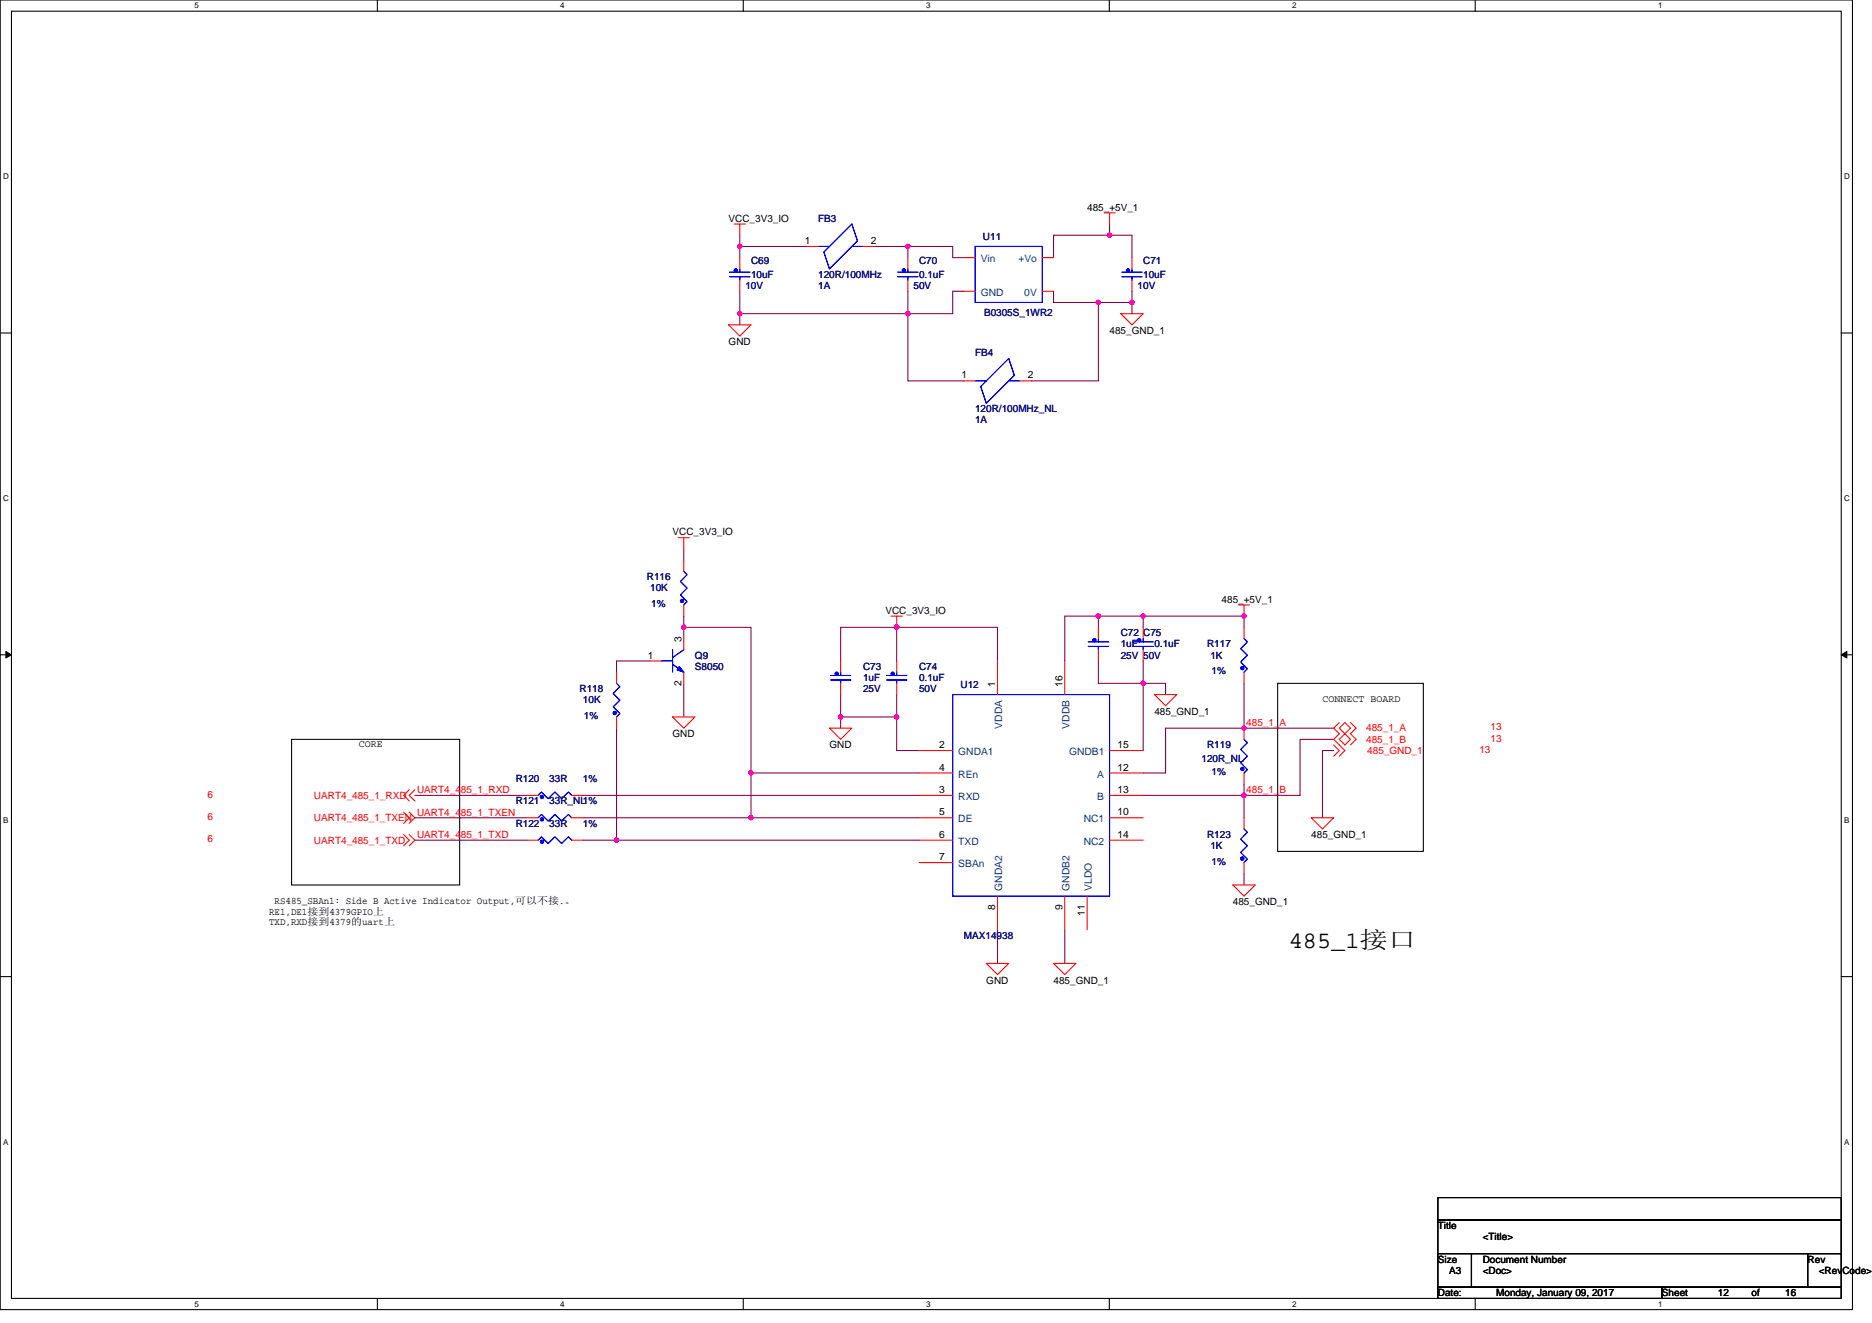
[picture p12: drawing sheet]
<svg xmlns="http://www.w3.org/2000/svg" width="297mm" height="210mm" viewBox="0 0 297 210" stroke-linecap="round" stroke-linejoin="round" font-family="sans-serif">
<path d="M0 0h293.9v207.9h-293.9zM1.8 1.8h290.4v204.3h-290.4z" fill="none" stroke="#000" stroke-width=".17"/>
<g fill="#fff">
<path d="M30.8 .2h.7v1.4h-.7z"/>
<path d="M30.8 206.3h.7v1.4h-.7z"/>
</g>
<path d="M59.9 0v1.8M59.9 206.1v1.8" fill="none" stroke="#000" stroke-width=".17"/>
<g fill="#fff">
<path d="M88.9 .2h.7v1.4h-.7z"/>
<path d="M88.9 206.3h.7v1.4h-.7z"/>
</g>
<path d="M117.9 0v1.8M117.9 206.1v1.8" fill="none" stroke="#000" stroke-width=".17"/>
<g fill="#fff">
<path d="M147 .2h.7v1.4h-.7z"/>
<path d="M147 206.3h.7v1.4h-.7z"/>
</g>
<path d="M176 0v1.8M176 206.1v1.8" fill="none" stroke="#000" stroke-width=".17"/>
<g fill="#fff">
<path d="M205 .2h.7v1.4h-.7z"/>
<path d="M205 206.3h.7v1.4h-.7z"/>
</g>
<path d="M234.1 0v1.8M234.1 206.1v1.8" fill="none" stroke="#000" stroke-width=".17"/>
<g fill="#fff">
<path d="M263.1 .2h.7v1.4h-.7z"/>
<path d="M263.1 206.3h.7v1.4h-.7z"/>
<path d="M.5 27.3h.9v1.4h-.9z"/>
<path d="M292.6 27.3h.9v1.4h-.9z"/>
<path d="M.5 78.4h.9v1.4h-.9z"/>
<path d="M292.6 78.4h.9v1.4h-.9z"/>
</g>
<path d="M0 52.9h1.8M292.2 52.9h1.7" fill="none" stroke="#000" stroke-width=".17"/>
<g fill="#fff">
<path d="M.5 129.5h.8v1.4h-.8z"/>
<path d="M292.6 129.5h.9v1.4h-.9z"/>
</g>
<path d="M0 103.9h1.8M292.2 103.9h1.7" fill="none" stroke="#000" stroke-width=".17"/>
<path d="M.9 103.4l.9 .5-.9 .5zM292.2 103.9l.8-.5v1z" fill="#000" stroke="#000" stroke-width=".16"/>
<g fill="#fff">
<path d="M.5 180.5h.8v1.4h-.8z"/>
<path d="M292.6 180.5h.9v1.4h-.9z"/>
</g>
<path d="M46.3 117.3h26.6v23.2h-26.6zM202.7 108.5h23.1v26.6h-23.1zM0 155h1.8M292.2 155h1.7M228.2 190.1h64v3.5h-64zM228.2 193.6h64v5.4h-64zM228.2 199h5.3v5.3h-5.3zM233.5 199h53.3v5.3h-53.3zM286.8 199h5.4v5.3h-5.4zM228.2 204.3h35.5v1.8h-35.5zM263.7 204.3h28.5v1.8h-28.5z" fill="none" stroke="#000" stroke-width=".17"/>
<g fill="none" stroke="#800040" stroke-width=".17">
<path d="M117.4 39.1h10.7M117.4 39.1v1.8M117.4 37.3v1.8M138.7 39.1h5.4v1.8M144.1 39.1h7.1v1.8h1.7M176.1 35.6v1.7M176.1 37.3h-8.9v3.6M176.1 37.3h3.5v3.6M117.4 49.8v1.8M117.4 46.2v3.6M117.4 49.8h26.7M144.1 49.8v10.7h8.8"/>
<path d="M144.1 46.2v3.6M152.9 46.2h-1.7v3.6h-7.1M167.2 46.2v1.8h7.1v12.5h-10.7M174.3 48h5.3M179.6 48v1.8M179.6 46.2v1.8M108.5 99.6h10.7v23.1M108.5 87.1v1.8M108.5 97.8v1.8M108.5 99.6v1.7M142.3 99.6h16v5.3M142.3 99.6v5.3"/>
<path d="M142.3 99.6h-8.9v5.3M174.3 97.8h7.1v1.8M174.3 97.8v1.8M174.3 97.8h-5.4v7.1M181.4 97.8h16v1.8M97.8 115.6v17.8M103.2 104.9h-5.4v1.8M108.5 108.5v5.3M133.4 110.2v3.6M133.4 113.8v1.8M133.4 113.8h8.9M142.3 110.2v3.6"/>
<path d="M142.3 113.8v5.3h3.5M174.3 104.9v3.6h7.1M181.4 108.5h3.6v1.7M181.4 104.9v3.6M181.4 108.5v10.6M197.4 108.5v7.1M197.4 115.6h14.2M197.4 115.6h-12.4v7.1h-3.6M211.6 119.1h-1.8v10.7M211.6 117.3h-5.3v8.9h-8.9M65.8 133.3h17.8M65.8 126.2h17.8"/>
<path d="M65.8 129.8h17.8M92.5 129.8h26.7M92.5 126.2h53.3M92.5 133.3h5.3M97.8 133.3h48M119.2 122.7v7.1M119.2 122.7h26.6M119.2 129.8h26.6M181.4 126.2h16M197.4 138.7v1.8M197.4 126.2v3.6M197.4 124.5v1.7"/>
<path d="M158.3 147.6v5.3M168.9 147.6v5.3"/>
</g>
<g fill="#f0f" stroke="#f0f" stroke-width=".17">
<circle cx="117.4" cy="39.1" r=".35"/>
<circle cx="176" cy="37.3" r=".35"/>
<circle cx="179.6" cy="48" r=".35"/>
<circle cx="174.3" cy="48" r=".35"/>
<circle cx="144" cy="39.1" r=".35"/>
<circle cx="119.2" cy="122.7" r=".35"/>
<circle cx="142.3" cy="99.6" r=".35"/>
<circle cx="142.3" cy="113.8" r=".35"/>
<circle cx="133.4" cy="113.8" r=".35"/>
<circle cx="181.4" cy="97.8" r=".35"/>
<circle cx="181.4" cy="108.4" r=".35"/>
<circle cx="197.4" cy="115.6" r=".35"/>
<circle cx="197.4" cy="126.2" r=".35"/>
<circle cx="119.2" cy="129.8" r=".35"/>
<circle cx="117.4" cy="49.8" r=".35"/>
<circle cx="144" cy="49.8" r=".35"/>
<circle cx="108.5" cy="99.6" r=".35"/>
<circle cx="197.4" cy="97.8" r=".35"/>
<circle cx="174.3" cy="97.8" r=".35"/>
<circle cx="97.8" cy="133.3" r=".35"/>
</g>
<g fill="none" stroke="#f00" stroke-width=".17">
<path d="M116.5 35.6h1.8M117.4 35.6v1.7M128.1 39.1h1.7M136.9 39.1h1.8M175.2 33.8h1.7M176.1 33.8v1.8M115.6 51.6h3.6l-1.8 1.7zM117.4 40.9v1.8M117.4 44.4v1.8M144.1 40.9v1.8M144.1 44.4v1.8M152.9 46.2h1.8"/>
<path d="M152.9 40.9h1.8M165.4 46.2h1.8M165.4 40.9h1.8M177.8 49.8h3.6l-1.8 1.8zM179.6 40.9v1.8M179.6 44.4v1.8M152.9 60.5h1.8M161.8 60.5h1.8M107.6 85.3h1.8M108.5 85.3v1.8M108.5 96v1.8M108.5 88.9v1.8"/>
<path d="M141.4 97.8h1.8M142.3 97.8v1.8M174.3 99.6v1.7M181.4 99.6v1.7M196.5 96h1.8M197.4 96v1.8M197.4 99.6v1.7M97.8 113.8v1.8M97.8 106.7v1.8M103.2 104.9h1.7M106.7 113.8h3.6l-1.8 1.8zM108.5 101.3v1.8"/>
<path d="M108.5 106.7v1.8M131.6 115.6h3.6l-1.8 1.7zM133.4 104.9v1.8M133.4 108.5v1.7M142.3 104.9v1.8M142.3 108.5v1.7M145.8 119.1h5.4M158.3 104.9v5.3M168.9 104.9v5.3M174.3 103.1v1.8M176.1 119.1h5.3M181.4 103.1v1.8"/>
<path d="M183.2 110.2h3.5l-1.7 1.8zM197.4 115.6v1.7M197.4 106.7v1.8M211.6 118.2l.9 .9-.9 .9M212.5 114.7l-.9 .9 .9 .9-.9 .8 1.8 1.8-.9 .9M213.4 114.7l.9 .9-.9 .9-.9-.9zM213.4 116.5l.9 .8-.9 .9-.9-.9zM214.3 114.7l.9 .9-.9 .9 .9 .8-.9 .9M64 128.9l.9 .9-.9 .9M64 132.5l.9 .8-.9 .9M64.9 125.3l-.9 .9 .9 .9M64.9 128.9l.9 .9-.9 .9"/>
<path d="M64.9 132.5l.9 .8-.9 .9M65.8 125.3l-.9 .9 .9 .9M83.6 126.2h1.8M83.6 133.3h1.8M83.6 129.8h1.8M90.7 126.2h1.8M90.7 133.3h1.8M90.7 129.8h1.8M145.8 122.7h5.4M145.8 126.2h5.4M145.8 129.8h5.4M145.8 133.3h5.4"/>
<path d="M145.8 136.9h5.4M176.1 122.7h5.3M176.1 126.2h5.3M176.1 129.8h5.3M176.1 133.3h5.3M197.4 136.9v1.8M197.4 129.8v1.8M197.4 122.7v1.8M208.1 129.8h3.5l-1.8 1.8zM156.5 152.9h3.6l-1.8 1.8zM158.3 142.2v5.4M167.2 152.9h3.5l-1.8 1.8z"/>
<path d="M168.9 142.2v5.4M172.5 142.2v5.4M195.6 140.5h3.6l-1.8 1.7z"/>
</g>
<g fill="none" stroke="#00f" stroke-width=".17">
<path d="M129.8 39.1h1.8M135.2 39.1h1.7M135.2 35.6l.9 2.6-4.5 4.5-.9-2.7zM154.7 39.1h10.7v8.9h-10.7zM115.8 43.9h3.2M115.8 43.2h3.2M117.4 43.9v.5M117.4 42.7v.5M142.4 43.9h3.3M142.4 43.2h3.3M144.1 43.9v.5M144.1 42.7v.5"/>
<path d="M178 43.9h3.2M178 43.2h3.2M179.6 43.9v.5M179.6 42.7v.5M154.7 60.5h1.8M155.6 61.3l4.5-4.4 .8 2.7-4.4 4.4zM160.1 60.5h1.7M108.5 90.7l.5 .5-1 1.1 1 1-1 1.1 1 1.1-.5 .5M97.8 108.5l.6 .5-1.1 1.1 1.1 1-1.1 1.1 1.1 1.1-.6 .5M104.9 104.9h1.8M106.7 105.4l1.8 1.3M106.7 103.1v3.6"/>
<path d="M108.5 103.1l-1.8 1.3M131.8 107.9h3.2M131.8 107.2h3.2M133.4 107.9v.6M133.4 106.7v.5M140.7 107.9h3.2M140.7 107.2h3.2M142.3 107.9v.6M142.3 106.7v.5M151.2 110.2h24.9v32h-24.9zM172.7 102.6h3.2M172.7 101.9h3.2"/>
<path d="M174.3 102.6v.5M174.3 101.3v.6M179.8 102.6h3.2M179.8 101.9h3.2M181.4 102.6v.5M181.4 101.3v.6M197.4 117.3l.5 .6-1 1.1 1 1-1 1.1 1 1.1-.5 .5M197.4 101.3l.5 .6-1 1.1 1 1-1 1.1 1 1.1-.5 .5M85.4 126.2l.5-.5 1.1 1.1 1.1-1.1 1 1.1 1.1-1.1 .5 .5M85.4 133.3l.5-.5 1.1 1.1 1.1-1.1 1 1.1 1.1-1.1 .5 .5M85.4 129.8l.5-.5 1.1 1 1.1-1 1 1 1.1-1 .5 .5M197.4 131.6l.5 .5-1 1.1 1 1-1 1.1 1 1.1-.5 .5"/>
</g>
<g fill="#00f" stroke="#00f" stroke-width=".17">
<path d="M107.8 105.8l.7 .9-1.1-.4z" fill-rule="evenodd"/>
<path d="M107.8 105.8l.7 .9-1.1-.4z" fill-rule="evenodd"/>
<circle cx="173.6" cy="101.6" r=".25"/>
<circle cx="108.2" cy="95.4" r=".25"/>
<circle cx="179" cy="42.9" r=".25"/>
<circle cx="97.6" cy="113.2" r=".25"/>
<circle cx="180.8" cy="101.6" r=".25"/>
<circle cx="86" cy="126.5" r=".25"/>
<circle cx="197.1" cy="136.3" r=".25"/>
<circle cx="141.6" cy="106.9" r=".25"/>
<circle cx="116.8" cy="42.9" r=".25"/>
<circle cx="132.8" cy="106.9" r=".25"/>
<circle cx="143.4" cy="42.9" r=".25"/>
<circle cx="197.1" cy="122" r=".25"/>
<circle cx="197.1" cy="106" r=".25"/>
<circle cx="86" cy="133.6" r=".25"/>
<circle cx="86" cy="130" r=".25"/>
</g>
<text font-size="3.7" x="204.5" y="150.5">485_1接口</text>
<g font-size="1.6">
<text x="115.6" y="35.2">VCC_3V3_IO</text>
<text x="172.5" y="33.4">485_+5V_1</text>
<text x="127.7" y="38.7">1</text>
<text x="138.2" y="38.7">2</text>
<text x="176.1" y="53">485_GND_1</text>
<text x="115.6" y="54.8">GND</text>
<text x="152.6" y="60.1">1</text>
<text x="163.1" y="60.1">2</text>
<text x="106.7" y="85">VCC_3V3_IO</text>
<text x="193.8" y="95.7">485_+5V_1</text>
<text x="108.1" y="101.9" transform="rotate(-90 108.1 101.9)">3</text>
<text x="140.5" y="97.4">VCC_3V3_IO</text>
<text x="102.8" y="104.5">1</text>
<text x="108.1" y="108.8" transform="rotate(-90 108.1 108.8)">2</text>
<text x="157.9" y="109" transform="rotate(-90 157.9 109)">1</text>
<text x="168.6" y="109" transform="rotate(-90 168.6 109)">16</text>
<text x="183.2" y="113.4">485_GND_1</text>
<text x="209.8" y="111.5">CONNECT BOARD</text>
<text x="56.9" y="118.6">CORE</text>
<text x="106.7" y="117">GND</text>
<text x="131.6" y="118.8">GND</text>
<text x="149" y="118.7">2</text>
<text x="177.3" y="118.7">15</text>
<text x="149" y="122.3">4</text>
<text x="149" y="125.9">3</text>
<text x="177.3" y="122.3">12</text>
<text x="177.3" y="125.9">13</text>
<text x="149" y="129.4">5</text>
<text x="177.3" y="129.4">10</text>
<text x="149" y="133">6</text>
<text x="149" y="136.5">7</text>
<text x="177.3" y="133">14</text>
<text x="208.1" y="133">485_GND_1</text>
<text x="43.6" y="143.5">RS485_SBAn1: Side B Active Indicator Output,可以不接.。</text>
<text x="195.6" y="143.7">485_GND_1</text>
<text x="42.7" y="145.2">RE1,DE1接到4379GPIO上</text>
<text x="42.7" y="146.9">TXD,RXD接到4379的uart上</text>
<text x="157.9" y="144.4" transform="rotate(-90 157.9 144.4)">8</text>
<text x="168.6" y="144.4" transform="rotate(-90 168.6 144.4)">9</text>
<text x="172.1" y="145.3" transform="rotate(-90 172.1 145.3)">11</text>
<text x="156.5" y="156.1">GND</text>
<text x="167.2" y="156.1">485_GND_1</text>
<text x="228.2" y="195.1">Title</text>
<text x="235.3" y="196.8">&lt;Title&gt;</text>
<text x="228.2" y="200.4">Size</text>
<text x="229.9" y="202.2">A3</text>
<text x="235.3" y="200.4">Document Number</text>
<text x="235.3" y="202.2">&lt;Doc&gt;</text>
<text x="286.8" y="200.4">Rev</text>
<text x="288.6" y="202.2">&lt;RevCode&gt;</text>
<text x="228.2" y="205.7">Date:</text>
<text x="237.4" y="205.7">Monday, January 09, 2017</text>
<text x="263.7" y="205.7">Sheet</text>
<text x="272.6" y="205.7">12</text>
<text x="277.9" y="205.7">of</text>
<text x="283.3" y="205.7">16</text>
</g>
<g font-size="1.6" fill="#000080">
<text x="129.8" y="35.2">FB3</text>
<text x="119.2" y="42">C69</text>
<text x="145.8" y="42">C70</text>
<text x="156" y="38">U11</text>
<text x="181.4" y="42">C71</text>
<text x="118.3" y="45.9">10V</text>
<text x="119.2" y="44.1">10uF</text>
<text x="129.8" y="44.1">120R/100MHz</text>
<text x="129.8" y="45.9">1A</text>
<text x="144.9" y="45.9">50V</text>
<text x="145.8" y="44.1">0.1uF</text>
<text x="180.5" y="45.9">10V</text>
<text x="181.4" y="44.1">10uF</text>
<text x="156.1" y="50.1">B0305S_1WR2</text>
<text x="154.7" y="56.5">FB4</text>
<text x="154.7" y="65.4">120R/100MHz_NL</text>
<text x="154.7" y="67.2">1A</text>
<text x="102.6" y="92.1">R116</text>
<text x="103.2" y="93.9">10K</text>
<text x="103.3" y="96.4">1%</text>
<text x="177.8" y="101">C72 C75</text>
<text x="110.3" y="104.5">Q9</text>
<text x="110.3" y="106.3">S8050</text>
<text x="136.9" y="106.3">C73</text>
<text x="145.8" y="106.3">C74</text>
<text x="177.8" y="102.8">1uF</text>
<text x="177.8" y="104.5">25V 50V</text>
<text x="183.2" y="102.8">0.1uF</text>
<text x="191.5" y="102.8">R117</text>
<text x="192.1" y="104.5">1K</text>
<text x="192.2" y="107">1%</text>
<text x="92" y="109.9">R118</text>
<text x="92.5" y="111.7">10K</text>
<text x="136.9" y="108.1">1uF</text>
<text x="136.9" y="109.9">25V</text>
<text x="145.8" y="108.1">0.1uF</text>
<text x="145.8" y="109.9">50V</text>
<text x="152.4" y="109.2">U12</text>
<text x="92.7" y="114.2">1%</text>
<text x="191.5" y="118.8">R119</text>
<text x="81.8" y="124.1">R120</text>
<text x="87.2" y="124.1">33R</text>
<text x="92.5" y="124.1">1%</text>
<text x="190.6" y="120.9">120R_NL</text>
<text x="192.2" y="123">1%</text>
<text x="81.8" y="131.2">R122</text>
<text x="81.8" y="127.7">R121</text>
<text x="87.2" y="131.2">33R</text>
<text x="87.2" y="127.7">33R_NL1%</text>
<text x="92.5" y="131.2">1%</text>
<text x="191.5" y="133">R123</text>
<text x="192.1" y="134.8">1K</text>
<text x="192.2" y="137.3">1%</text>
<text x="152.9" y="149">MAX14938</text>
</g>
<g font-size="1.6" fill="#004080">
<text x="155.6" y="41.6">Vin</text>
<text x="161.6" y="41.6">+Vo</text>
<text x="155.6" y="46.9">GND</text>
<text x="162.5" y="46.9">0V</text>
<text x="152.1" y="119.8">GNDA1</text>
<text x="159" y="115.7" transform="rotate(-90 159 115.7)">VDDA</text>
<text x="169.6" y="119.8">GNDB1</text>
<text x="169.7" y="115.7" transform="rotate(-90 169.7 115.7)">VDDB</text>
<text x="152.1" y="123.4">REn</text>
<text x="174.1" y="123.4">A</text>
<text x="152.1" y="127">RXD</text>
<text x="152.1" y="130.5">DE</text>
<text x="172" y="130.5">NC1</text>
<text x="174.1" y="127">B</text>
<text x="152.1" y="134.1">TXD</text>
<text x="152.1" y="137.6">SBAn</text>
<text x="172" y="134.1">NC2</text>
<text x="159" y="141.4" transform="rotate(-90 159 141.4)">GNDA2</text>
<text x="169.7" y="141.4" transform="rotate(-90 169.7 141.4)">GNDB2</text>
<text x="173.2" y="141.4" transform="rotate(-90 173.2 141.4)">VLDO</text>
</g>
<g font-size="1.6" fill="#f00">
<text x="197.8" y="115.2">485_1_A</text>
<text x="216.8" y="116.1">485_1_A</text>
<text x="216.8" y="117.9">485_1_B</text>
<text x="217" y="119.7">485_GND_1</text>
<text x="234.7" y="119.5">13</text>
<text x="236.5" y="115.9">13</text>
<text x="236.5" y="117.7">13</text>
<text x="66.2" y="125.9">UART4_485_1_RXD</text>
<text x="197.8" y="125.9">485_1_B</text>
<text x="32.9" y="126.6">6</text>
<text x="32.9" y="130.2">6</text>
<text x="49.8" y="126.8">UART4_485_1_RXD</text>
<text x="49.8" y="130.3">UART4_485_1_TXEN</text>
<text x="66.2" y="129.4">UART4_485_1_TXEN</text>
<text x="32.9" y="133.7">6</text>
<text x="49.8" y="133.9">UART4_485_1_TXD</text>
<text x="66.2" y="133">UART4_485_1_TXD</text>
</g>
<g font-size="1.3">
<text x="30.8" y="1.3">5</text>
<text x="88.9" y="1.3">4</text>
<text x="147" y="1.3">3</text>
<text x="205" y="1.3">2</text>
<text x="263.1" y="1.3">1</text>
<text x=".5" y="28.4">D</text>
<text x="292.6" y="28.4">D</text>
<text x=".5" y="79.5">C</text>
<text x="292.6" y="79.5">C</text>
<text x=".5" y="130.6">B</text>
<text x="292.6" y="130.6">B</text>
<text x=".5" y="181.7">A</text>
<text x="292.6" y="181.7">A</text>
<text x="30.8" y="207.4">5</text>
<text x="88.9" y="207.4">4</text>
<text x="147" y="207.4">3</text>
<text x="205" y="207.4">2</text>
<text x="263.1" y="207.4">1</text>
</g>
</svg>
